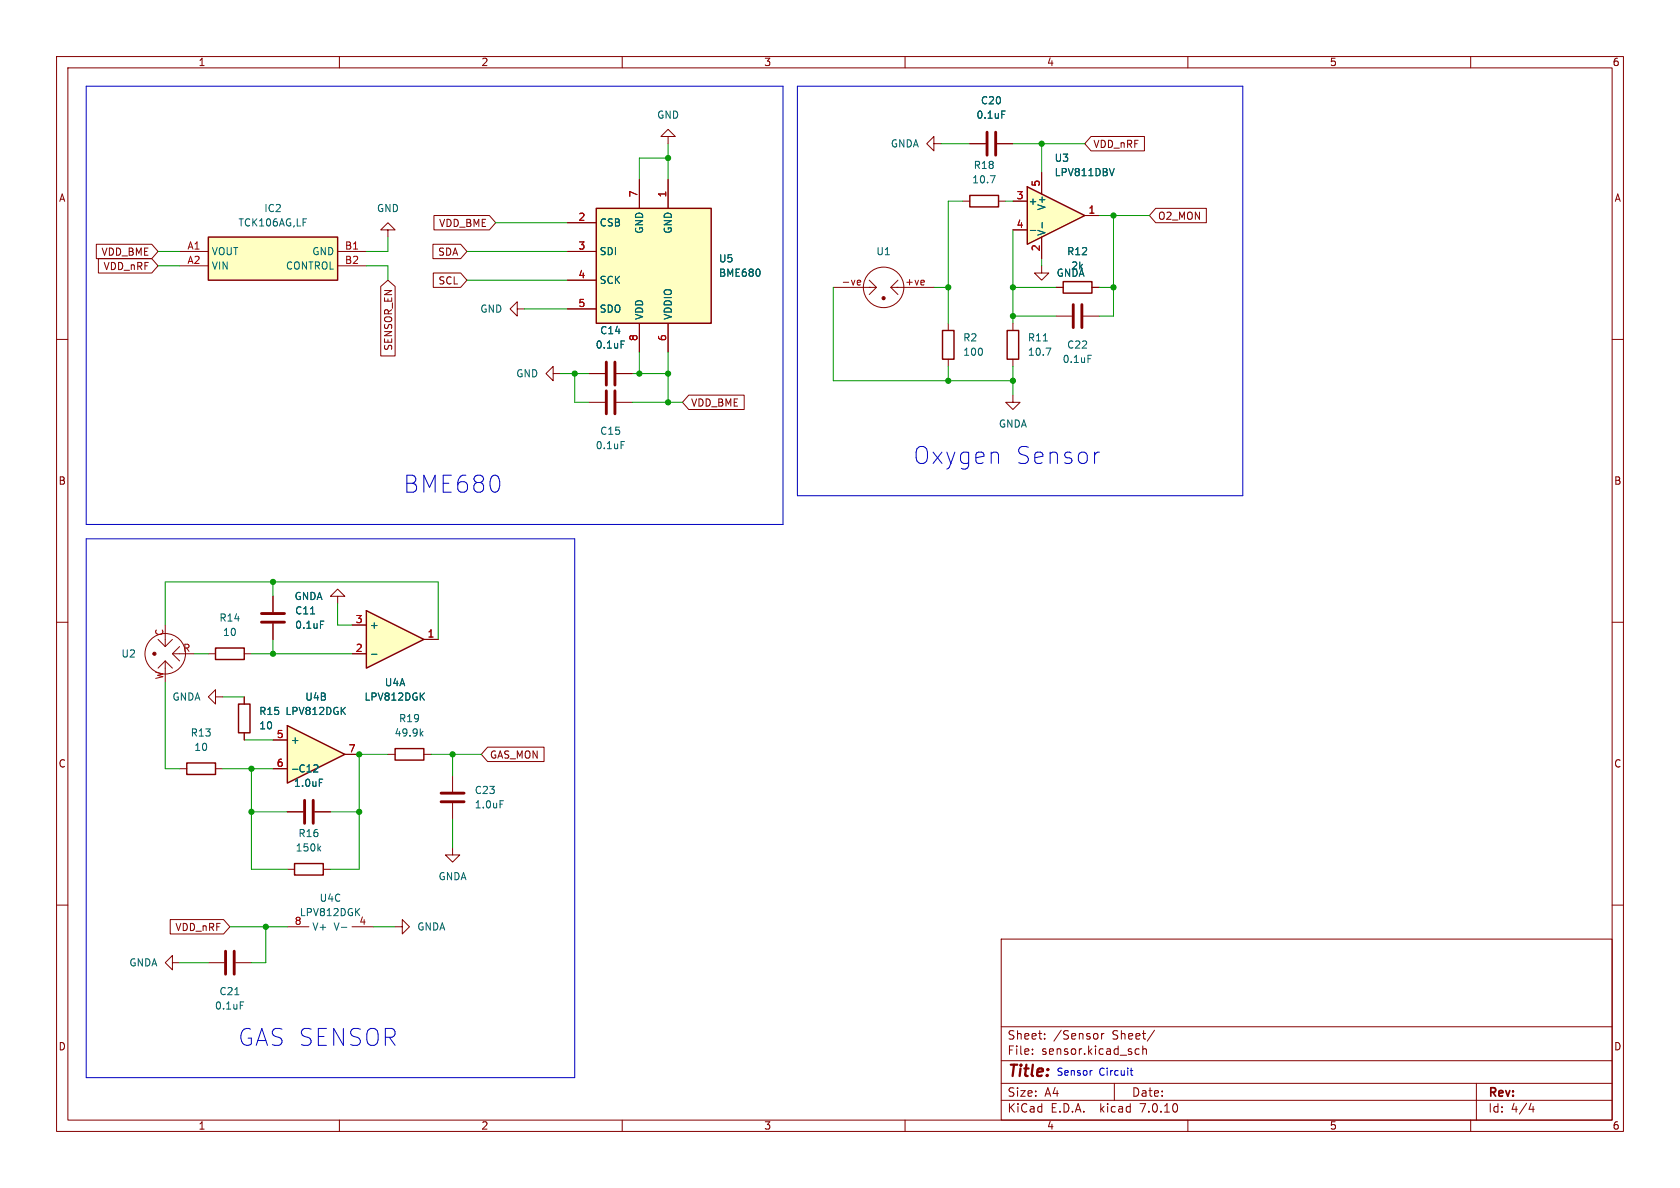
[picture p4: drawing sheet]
<svg xmlns="http://www.w3.org/2000/svg" width="297mm" height="210mm" viewBox="0 0 297 210" stroke-linecap="round" stroke-linejoin="round" font-family="sans-serif">
<g fill="none" stroke="#840000" stroke-width=".18">
<path d="M10 10h277v190h-277zM12 12h273v186h-273zM60 10v2M110 10v2M160 10v2M210 10v2M260 10v2M10 60h2M285 60h2M10 110h2M27.9 113l1.3 1.3M29.2 110.5v3.8"/>
<path d="M29.2 116.8v1.3M29.2 116.8l1.3 1.3M29.2 116.8l-1.3 1.3M30.5 115.6h3.8M30.5 113l-1.3 1.3M31.7 114.3l-1.2 1.3 1.2 1.2M285 110h2M80 137.2v2.8M10 160h2M50.8 153.7h1.3M57.1 153.7h1.3M80 149.9v1.2h1.3l-1.3 1.3-1.3-1.3h1.3"/>
<path d="M80 142v2.8M285 160h2M30.5 170.2v-1.3l-1.3 1.3 1.3 1.3v-1.3h1.2M36.8 170.2h2.8M41.7 170.2h2.7M50.8 163.8h3.8M62.2 163.8h3.8M69.8 163.8h1.3v-1.2l1.3 1.2-1.3 1.3v-1.3M177 166h108v32h-108zM60 198v2M110 198v2M160 198v2"/>
<path d="M177 194.5h108M177 191.5h108M177 187.5h108M177 181.5h108M182.5 186.3v.1M182.5 185.5v.1M184.7 183.6v.1M184.7 182.8v.1M194.7 182.7v1M195.2 182.7l-.3 .1-.2 .2M197 191.5v3M200.8 186.3h.6"/>
<path d="M200.8 185.5h.6M202 185.5l.2-.1 .4 .1 .1 .9M202 184.9v1.5M204.1 182.1l-1.3 2M210 198v2M260 198v2M261 191.5v6.5M270.7 195l-.4 1.1h.9M271 195.6v1"/>
<circle cx="27.2" cy="115.6" r=".13"/>
<circle cx="27.3" cy="115.6" r=".13"/>
<circle cx="27.3" cy="115.6" r=".28"/>
<circle cx="29.2" cy="115.6" r="3.6"/>
</g>
<path d="M56.3 150l.4 .4M56.7 149.6l-.5 .5M88.4 141.5h.6M41.5 175.8h.7M42.5 177.1h.6M60.4 163.9h.9" fill="none" stroke="#006464" stroke-width=".18"/>
<path d="M52.1 152.7h5v2h-5z" fill="none" stroke="#840000" stroke-width=".25"/>
<path d="M78 140.2h4M78 141.7h4M39.9 168.1v4.1M41.4 168.1v4.1" fill="none" stroke="#840000" stroke-width=".51"/>
<path d="M50.8 128.3l10.2 5.1-10.2 5z" fill="#ffffc2"/>
<path d="M171.4 34.5h5.1v2.1h-5.1zM188 49.8h5v2h-5zM38.1 114.6h5.1v2h-5.1zM33 134.9h5.1v2h-5.1zM42.2 124.5h2v5h-2zM50.8 128.3l10.2 5.1-10.2 5z" fill="none" stroke="#840000" stroke-width=".25"/>
<g fill="none" stroke="#840000" stroke-width=".18">
<path d="M170.2 35.6h1.2M176.5 35.6h1.3M147.3 50.8h7.6M153.7 49.5l1.2 1.3M154.9 50.8l-1.2 1.3M157.5 50.8h7.6M157.5 50.8l1.2 1.3M158.7 49.5l-1.2 1.3M184.1 47v1.3h1.3l-1.3 1.2-1.2-1.2h1.2M186.7 50.8h1.3M193 50.8h1.3M36.8 115.6h1.3"/>
<path d="M43.2 115.6h1.2M31.7 135.9h1.3M38.1 123.2v-1.3l-1.3 1.3 1.3 1.3v-1.3h1.3M38.1 135.9h1.3M43.2 123.2v1.3M43.2 129.5v1.3M48.3 130.8h2.5M48.3 135.9h2.5M61 133.4h2.5M50.8 143.5h2.8M55.6 143.5h2.8"/>
<circle cx="156.2" cy="50.8" r="3.6"/>
<circle cx="156.2" cy="52.8" r=".13"/>
<circle cx="156.2" cy="52.7" r=".13"/>
<circle cx="156.2" cy="52.7" r=".28"/>
</g>
<path d="M53.8 141.5v4M55.4 141.5v4" fill="none" stroke="#840000" stroke-width=".51"/>
<path d="M175.1 31.1h.8l-.5 1.2M56.5 137.7h.6" fill="none" stroke="#006464" stroke-width=".18"/>
<path d="M151.6 50.3h.5M151.6 49.6l.4-.1 .2 .3-.6 .2M163.3 49.6l.1 .2-.6 .2" fill="none" stroke="#a90000" stroke-width=".18"/>
<path d="M181.6 33l10.2 5.1-10.2 5.1z" fill="#ffffc2"/>
<path d="M181.6 33l10.2 5.1-10.2 5.1zM69.8 132.3h5.1v2.1h-5.1z" fill="none" stroke="#840000" stroke-width=".25"/>
<path d="M165.1 25.4v-1.3l-1.3 1.3 1.3 1.3v-1.3h1.3M171.4 25.4h2.8M176.3 25.4h2.8M179.1 35.6h2.5M184.1 30.5v3.8M191.8 38.1h2.5M179.1 40.6h2.5M184.1 41.9v3.8M104.1 66h2.8M109 66h2.8M68.6 133.4h1.2M74.9 133.4h1.3" fill="none" stroke="#840000" stroke-width=".18"/>
<path d="M177.1 19.6h.6M184.2 39.3v1M197 29.8l-.4 1.3M182.1 40.7h1M109.8 60.3h.6M74.4 129.6l.4 .5M74.8 129.3l-.5 .5" fill="none" stroke="#006464" stroke-width=".18"/>
<path d="M174.5 23.4v4M176 23.4v4M107.2 64v4.1M108.7 64v4.1" fill="none" stroke="#840000" stroke-width=".51"/>
<path d="M64.8 108l10.1 5-10.1 5.1z" fill="#ffffc2"/>
<path d="M105.4 36.8h20.3v20.4h-20.3zM36.8 41.9h22.9v7.6h-22.9zM166.6 58.4h2.1v5.1h-2.1zM178.1 58.4h2v5.1h-2zM64.8 108l10.1 5-10.1 5.1z" fill="none" stroke="#840000" stroke-width=".25"/>
<g fill="none" stroke="#840000" stroke-width=".18">
<path d="M76.7 38.1h9.8l1.1 1.3-1.1 1.2h-9.8zM100.3 39.4h5.1M113 31.8v5M118.1 24.1h1.3l-1.3-1.2-1.3 1.2h1.3v1.3M118.1 31.8v5M171.4 25.4h2.8M176.3 25.4h2.8M179.1 35.6h2.5M184.1 30.5v3.8M191.8 38.1h2.5M192.9 24.1h9.4v2.6h-9.4l-1.1-1.3zM204.3 36.8h9v2.6h-9l-1.1-1.3z"/>
<path d="M17 43.2h9.8l1.1 1.3-1.1 1.2h-9.8zM17.4 45.7h9.4l1.1 1.3-1.1 1.3h-9.4zM31.7 44.5h5.1M31.7 47h5.1M59.7 44.5h5.1M59.7 47h5.1M67.3 50.6l1.3-1.1 1.3 1.1v12.3h-2.6zM68.6 40.6h1.2l-1.2-1.2-1.3 1.2h1.3v1.3M76.5 43.2h4.9l1.1 1.3-1.1 1.2h-4.9zM76.6 48.3h4.8l1.1 1.2-1.1 1.3h-4.8zM91.4 54.6v-1.3l-1.2 1.3 1.2 1.3v-1.3h1.3M100.3 44.5h5.1"/>
<path d="M100.3 49.5h5.1M100.3 54.6h5.1M113 57.2v5M118.1 57.2v5M167.6 57.2v1.2M179.1 57.2v1.2M179.1 40.6h2.5M184.1 41.9v3.8M186.7 55.9h2.8M186.7 50.8h1.3M191.5 55.9h2.8M193 50.8h1.3"/>
<path d="M97.8 66v-1.2l-1.3 1.2 1.3 1.3v-1.3h1.3M104.1 71.1h2.8M104.1 66h2.8M109 71.1h2.8M109 66h2.8M121.8 69.8h9.8v2.6h-9.8l-1.2-1.3zM167.6 63.5v1.3M179.1 69.9v1.2h1.2l-1.2 1.3-1.3-1.3h1.3M179.1 63.5v1.3M48.3 105.4v2.8M48.3 110.2v2.8M59.7 105.4h1.3l-1.3-1.3-1.3 1.3h1.3v1.3"/>
<path d="M62.2 115.6h2.6M62.2 110.5h2.6M74.9 113h2.6M43.2 123.2v1.3M43.2 129.5v1.3M48.3 130.8h2.5M48.3 135.9h2.5M61 133.4h2.5M86.2 132.1h10v2.5h-10l-1.1-1.2zM50.8 143.5h2.8M55.6 143.5h2.8M30.1 162.6h9.4l1.1 1.2-1.1 1.3h-9.4z"/>
</g>
<g fill="none" stroke="#006464" stroke-width=".18">
<path d="M177.1 19.6h.6M184.2 39.3v1M197 29.8l-.4 1.3M134.3 47.8v.8M182.1 40.7h1M109.8 60.3h.6M109.8 78h.6M184.4 60.3h.8M184.9 61.5h.9l-.6 1.3M192.3 62.8h.6M54.9 108.5h.7M56.7 109.8h.6"/>
<path d="M65.7 115.7h.9M56.5 137.7h.6"/>
</g>
<path d="M189.7 53.8v4.1M191.3 53.8v4.1M107.2 69.1v4.1M108.7 69.1v4.1M46.2 108.5h4.1M46.2 110h4.1" fill="none" stroke="#840000" stroke-width=".51"/>
<g fill="#ffffc2" stroke="#ffffc2" stroke-width=".18">
<path d="M36.8 41.9h22.9v7.6h-22.9z"/>
<path d="M105.4 36.8h20.3v20.4h-20.3z"/>
</g>
<path d="M15.2 15.2h123.2v77.5h-123.2zM141 15.2h78.7v72.4h-78.7zM194.4 79.9l-.6 .2M15.2 95.3h86.4v95.2h-86.4zM193.1 189.2l-.3 .1M199.8 189.2h.5M200 188.8v1.1l.3 .2" fill="none" stroke="#0000c2" stroke-width=".18"/>
<g fill="none" stroke="#009600" stroke-width=".18">
<path d="M87.6 39.4h12.7M118.1 25.4v6.4M118.1 27.9h-5.1v3.9M166.4 25.4h5M170.2 35.6h-2.6v21.6M177.8 35.6h1.3M179.1 25.4h12.7M184.1 25.4v5.1M194.3 38.1h8.9M196.8 38.1v17.8h-2.5M27.9 44.5h3.8M27.9 47h3.8"/>
<path d="M64.8 47h3.8v2.5M68.6 41.9v2.6h-3.8M82.5 49.5h17.8M82.5 44.5h17.8M92.7 54.6h7.6M147.3 50.8v16.5h31.8M165.1 50.8h2.5M179.1 40.6v16.6M179.1 55.9h7.6M179.1 50.8h7.6M184.1 45.7v1.3M194.3 50.8h2.5"/>
<path d="M99.1 66h5M101.6 66v5.1h2.5M111.8 71.1h8.8M111.8 66h6.3M113 62.2v3.8M118.1 62.2v8.9M167.6 64.8v2.5M179.1 64.8v5.1M29.2 110.5v-7.6h48.3v10.1M34.3 115.6h2.5M44.4 115.6h17.8M48.3 102.9v2.5"/>
<path d="M48.3 113v2.6M59.7 106.7v3.8h2.5M29.2 120.7v15.2h2.5M39.4 135.9h8.9M39.4 123.2h3.8M43.2 130.8h5.1M44.4 135.9v17.8h6.4M68.6 133.4h-5.1v20.3h-5.1M76.2 133.4h8.9M80 133.4v3.8M44.4 143.5h6.4M58.4 143.5h5.1"/>
<path d="M80 144.8v5.1M31.7 170.2h5.1M40.6 163.8h10.2M47 163.8v6.4h-2.6M66 163.8h3.8"/>
</g>
<g fill="#009600" stroke="#009600" stroke-width=".18">
<circle cx="63.5" cy="143.5" r=".46"/>
<circle cx="63.5" cy="133.4" r=".46"/>
<circle cx="113" cy="66" r=".46"/>
<circle cx="118.1" cy="66" r=".46"/>
<circle cx="179.1" cy="67.3" r=".46"/>
<circle cx="118.1" cy="71.1" r=".46"/>
<circle cx="118.1" cy="27.9" r=".46"/>
<circle cx="179.1" cy="55.9" r=".46"/>
<circle cx="167.6" cy="67.3" r=".46"/>
<circle cx="101.6" cy="66" r=".46"/>
<circle cx="48.3" cy="102.9" r=".46"/>
<circle cx="48.3" cy="115.6" r=".46"/>
<circle cx="80" cy="133.4" r=".46"/>
<circle cx="167.6" cy="50.8" r=".46"/>
<circle cx="196.8" cy="50.8" r=".46"/>
<circle cx="196.8" cy="38.1" r=".46"/>
<circle cx="179.1" cy="50.8" r=".46"/>
<circle cx="184.1" cy="25.4" r=".46"/>
<circle cx="44.4" cy="135.9" r=".46"/>
<circle cx="44.4" cy="143.5" r=".46"/>
<circle cx="47" cy="163.8" r=".46"/>
</g>
<g font-size="4.2" fill="#0000c2">
<text x="161.3" y="82.3">Oxygen</text>
<text x="179.3" y="82.3">Sensor</text>
<text x="71.1" y="87.4">BME680</text>
<text x="41.9" y="185.2">GAS SENSOR</text>
</g>
<text font-size="2.8" fill="#840000" x="178" y="190.9">Title:</text>
<g font-size="2.1" fill="#840000">
<text x="178" y="184">Sheet:</text>
<text x="186.2" y="184">/Sensor</text>
<text x="196.7" y="184">Sheet/</text>
<text x="178" y="186.7">File:</text>
<text x="184.1" y="186.7">sensor.kicad_sch</text>
<text x="178" y="196.9">KiCad</text>
<text x="178" y="194.1">Size:</text>
<text x="184.7" y="194.1">A4</text>
<text x="185.7" y="196.9">E.D.A.</text>
<text x="194.6" y="196.9">kicad</text>
<text x="200" y="194.1">Date:</text>
<text x="201.8" y="196.9">7.0.10</text>
<text x="263" y="194.3">Rev:</text>
<text x="263" y="196.9">Id:</text>
<text x="267.1" y="196.9">4/4</text>
</g>
<g font-size="1.8" fill="#840000">
<text x="35" y="11.9">1</text>
<text x="85" y="11.9">2</text>
<text x="135" y="11.9">3</text>
<text x="185" y="11.9">4</text>
<text x="235" y="11.9">5</text>
<text x="285" y="11.9">6</text>
<text x="193.2" y="26.4">VDD_nRF</text>
<text x="10.3" y="35.9">A</text>
<text x="285.3" y="35.9">A</text>
<text x="77.5" y="40.3">VDD_BME</text>
<text x="204.6" y="39.1">O2_MON</text>
<text x="17.8" y="45.4">VDD_BME</text>
<text x="18.2" y="47.9">VDD_nRF</text>
<text x="77.3" y="45.4">SDA</text>
<text x="77.4" y="50.5">SCL</text>
<text x="69.5" y="62.1" transform="rotate(-90 69.5 62.1)">SENSOR_EN</text>
<text x="122.1" y="72.1">VDD_BME</text>
<text x="10.3" y="85.9">B</text>
<text x="285.3" y="85.9">B</text>
<text x="10.3" y="135.9">C</text>
<text x="86.5" y="134.3">GAS_MON</text>
<text x="285.3" y="135.9">C</text>
<text x="30.9" y="164.8">VDD_nRF</text>
<text x="10.3" y="185.9">D</text>
<text x="285.3" y="185.9">D</text>
<text x="35" y="199.9">1</text>
<text x="85" y="199.9">2</text>
<text x="135" y="199.9">3</text>
<text x="185" y="199.9">4</text>
<text x="235" y="199.9">5</text>
<text x="285" y="199.9">6</text>
</g>
<g font-size="1.8" fill="#006464">
<text x="116.1" y="21.2">GND</text>
<text x="172.5" y="21.2">0.1uF</text>
<text x="173.3" y="18.6">C20</text>
<text x="157.4" y="26.3">GNDA</text>
<text x="186.4" y="28.8">U3</text>
<text x="171.8" y="32.6">10.7</text>
<text x="172" y="30.1">R18</text>
<text x="186.4" y="31.3">LPV811DBV</text>
<text x="42.1" y="40.2">TCK106AG,LF</text>
<text x="46.6" y="37.7">IC2</text>
<text x="66.5" y="37.7">GND</text>
<text x="105.9" y="40.2">CSB</text>
<text x="113.9" y="41.4" transform="rotate(-90 113.9 41.4)">GND</text>
<text x="119" y="41.4" transform="rotate(-90 119 41.4)">GND</text>
<text x="181.7" y="36.4">+</text>
<text x="185" y="41.8" transform="rotate(-90 185 41.8)">V-</text>
<text x="185" y="37.3" transform="rotate(-90 185 37.3)">V+</text>
<text x="37.3" y="45.3">VOUT</text>
<text x="37.3" y="47.9">VIN</text>
<text x="50.5" y="47.9">CONTROL</text>
<text x="55.1" y="45.3">GND</text>
<text x="105.9" y="45.3">SDI</text>
<text x="127" y="46.6">U5</text>
<text x="154.8" y="45.3">U1</text>
<text x="188.6" y="45.3">R12</text>
<text x="189.3" y="47.9">2k</text>
<text x="105.9" y="50.4">SCK</text>
<text x="127" y="49.1">BME680</text>
<text x="186.7" y="49.1">GNDA</text>
<text x="84.8" y="55.5">GND</text>
<text x="105.9" y="55.5">SDO</text>
<text x="106" y="59.3">C14</text>
<text x="113.9" y="56.6" transform="rotate(-90 113.9 56.6)">VDD</text>
<text x="119" y="56.6" transform="rotate(-90 119 56.6)">VDDIO</text>
<text x="105.2" y="61.8">0.1uF</text>
<text x="170.2" y="60.6">R2</text>
<text x="170.2" y="63.1">100</text>
<text x="181.6" y="63.1">10.7</text>
<text x="181.6" y="60.6">R11</text>
<text x="187.8" y="64.4">0.1uF</text>
<text x="188.6" y="61.8">C22</text>
<text x="91.2" y="66.9">GND</text>
<text x="106" y="77.1">C15</text>
<text x="176.5" y="75.8">GNDA</text>
<text x="105.2" y="79.6">0.1uF</text>
<text x="52" y="106.3">GNDA</text>
<text x="38.7" y="110.1">R14</text>
<text x="39.3" y="112.6">10</text>
<text x="52.1" y="108.8">C11</text>
<text x="52.1" y="111.4">0.1uF</text>
<text x="65.3" y="111.4">+</text>
<text x="21.4" y="116.4">U2</text>
<text x="30.4" y="124.1">GNDA</text>
<text x="53.9" y="124.1">U4B</text>
<text x="64.3" y="124.1">LPV812DGK</text>
<text x="67.9" y="121.5">U4A</text>
<text x="33.6" y="130.4">R13</text>
<text x="45.7" y="126.6">R15</text>
<text x="45.7" y="129.1">10</text>
<text x="50.4" y="126.6">LPV812DGK</text>
<text x="51.3" y="131.7">+</text>
<text x="69.7" y="130.4">49.9k</text>
<text x="70.4" y="127.9">R19</text>
<text x="34.2" y="132.9">10</text>
<text x="51.3" y="136.8">- C12</text>
<text x="51.9" y="139.3">1.0uF</text>
<text x="83.8" y="140.6">C23</text>
<text x="83.8" y="143.1">1.0uF</text>
<text x="52.7" y="148.2">R16</text>
<text x="52.2" y="150.7">150k</text>
<text x="77.4" y="155.8">GNDA</text>
<text x="56.4" y="159.6">U4C</text>
<text x="52.9" y="162.2">LPV812DGK</text>
<text x="55.1" y="164.7">V+</text>
<text x="58.9" y="164.7">V-</text>
<text x="73.7" y="164.7">GNDA</text>
<text x="22.8" y="171">GNDA</text>
<text x="37.9" y="178.7">0.1uF</text>
<text x="38.7" y="176.1">C21</text>
</g>
<g font-size="1.8" fill="#a90000">
<text x="112.8" y="35" transform="rotate(-90 112.8 35)">7</text>
<text x="117.9" y="35" transform="rotate(-90 117.9 35)">1</text>
<text x="179.6" y="35.3">3</text>
<text x="183.9" y="33.1" transform="rotate(-90 183.9 33.1)">5</text>
<text x="102.2" y="39.1">2</text>
<text x="179.6" y="40.4">4</text>
<text x="192.3" y="37.8">1</text>
<text x="33" y="44.2">A1</text>
<text x="33" y="46.7">A2</text>
<text x="60.9" y="44.2">B1</text>
<text x="60.9" y="46.7">B2</text>
<text x="102.2" y="44.2">3</text>
<text x="183.9" y="44.5" transform="rotate(-90 183.9 44.5)">2</text>
<text x="102.2" y="49.3">4</text>
<text x="148.7" y="50.5">-ve</text>
<text x="159.9" y="50.5">+ve</text>
<text x="102.2" y="54.4">5</text>
<text x="112.8" y="60.4" transform="rotate(-90 112.8 60.4)">8</text>
<text x="117.9" y="60.4" transform="rotate(-90 117.9 60.4)">6</text>
<text x="29" y="112.5" transform="rotate(-90 29 112.5)">C</text>
<text x="62.8" y="110.2">3</text>
<text x="75.5" y="112.8">1</text>
<text x="32.3" y="115.3">R</text>
<text x="62.8" y="115.3">2</text>
<text x="29" y="120.2" transform="rotate(-90 29 120.2)">W</text>
<text x="48.8" y="130.6">5</text>
<text x="48.8" y="135.6">6</text>
<text x="61.5" y="133.1">7</text>
<text x="52" y="163.6">8</text>
<text x="63.4" y="163.6">4</text>
</g>
<g font-size="1.8" fill="#0000c2">
<text x="186.7" y="190.2">Sensor</text>
<text x="194.3" y="190.2">Circuit</text>
</g>
</svg>
